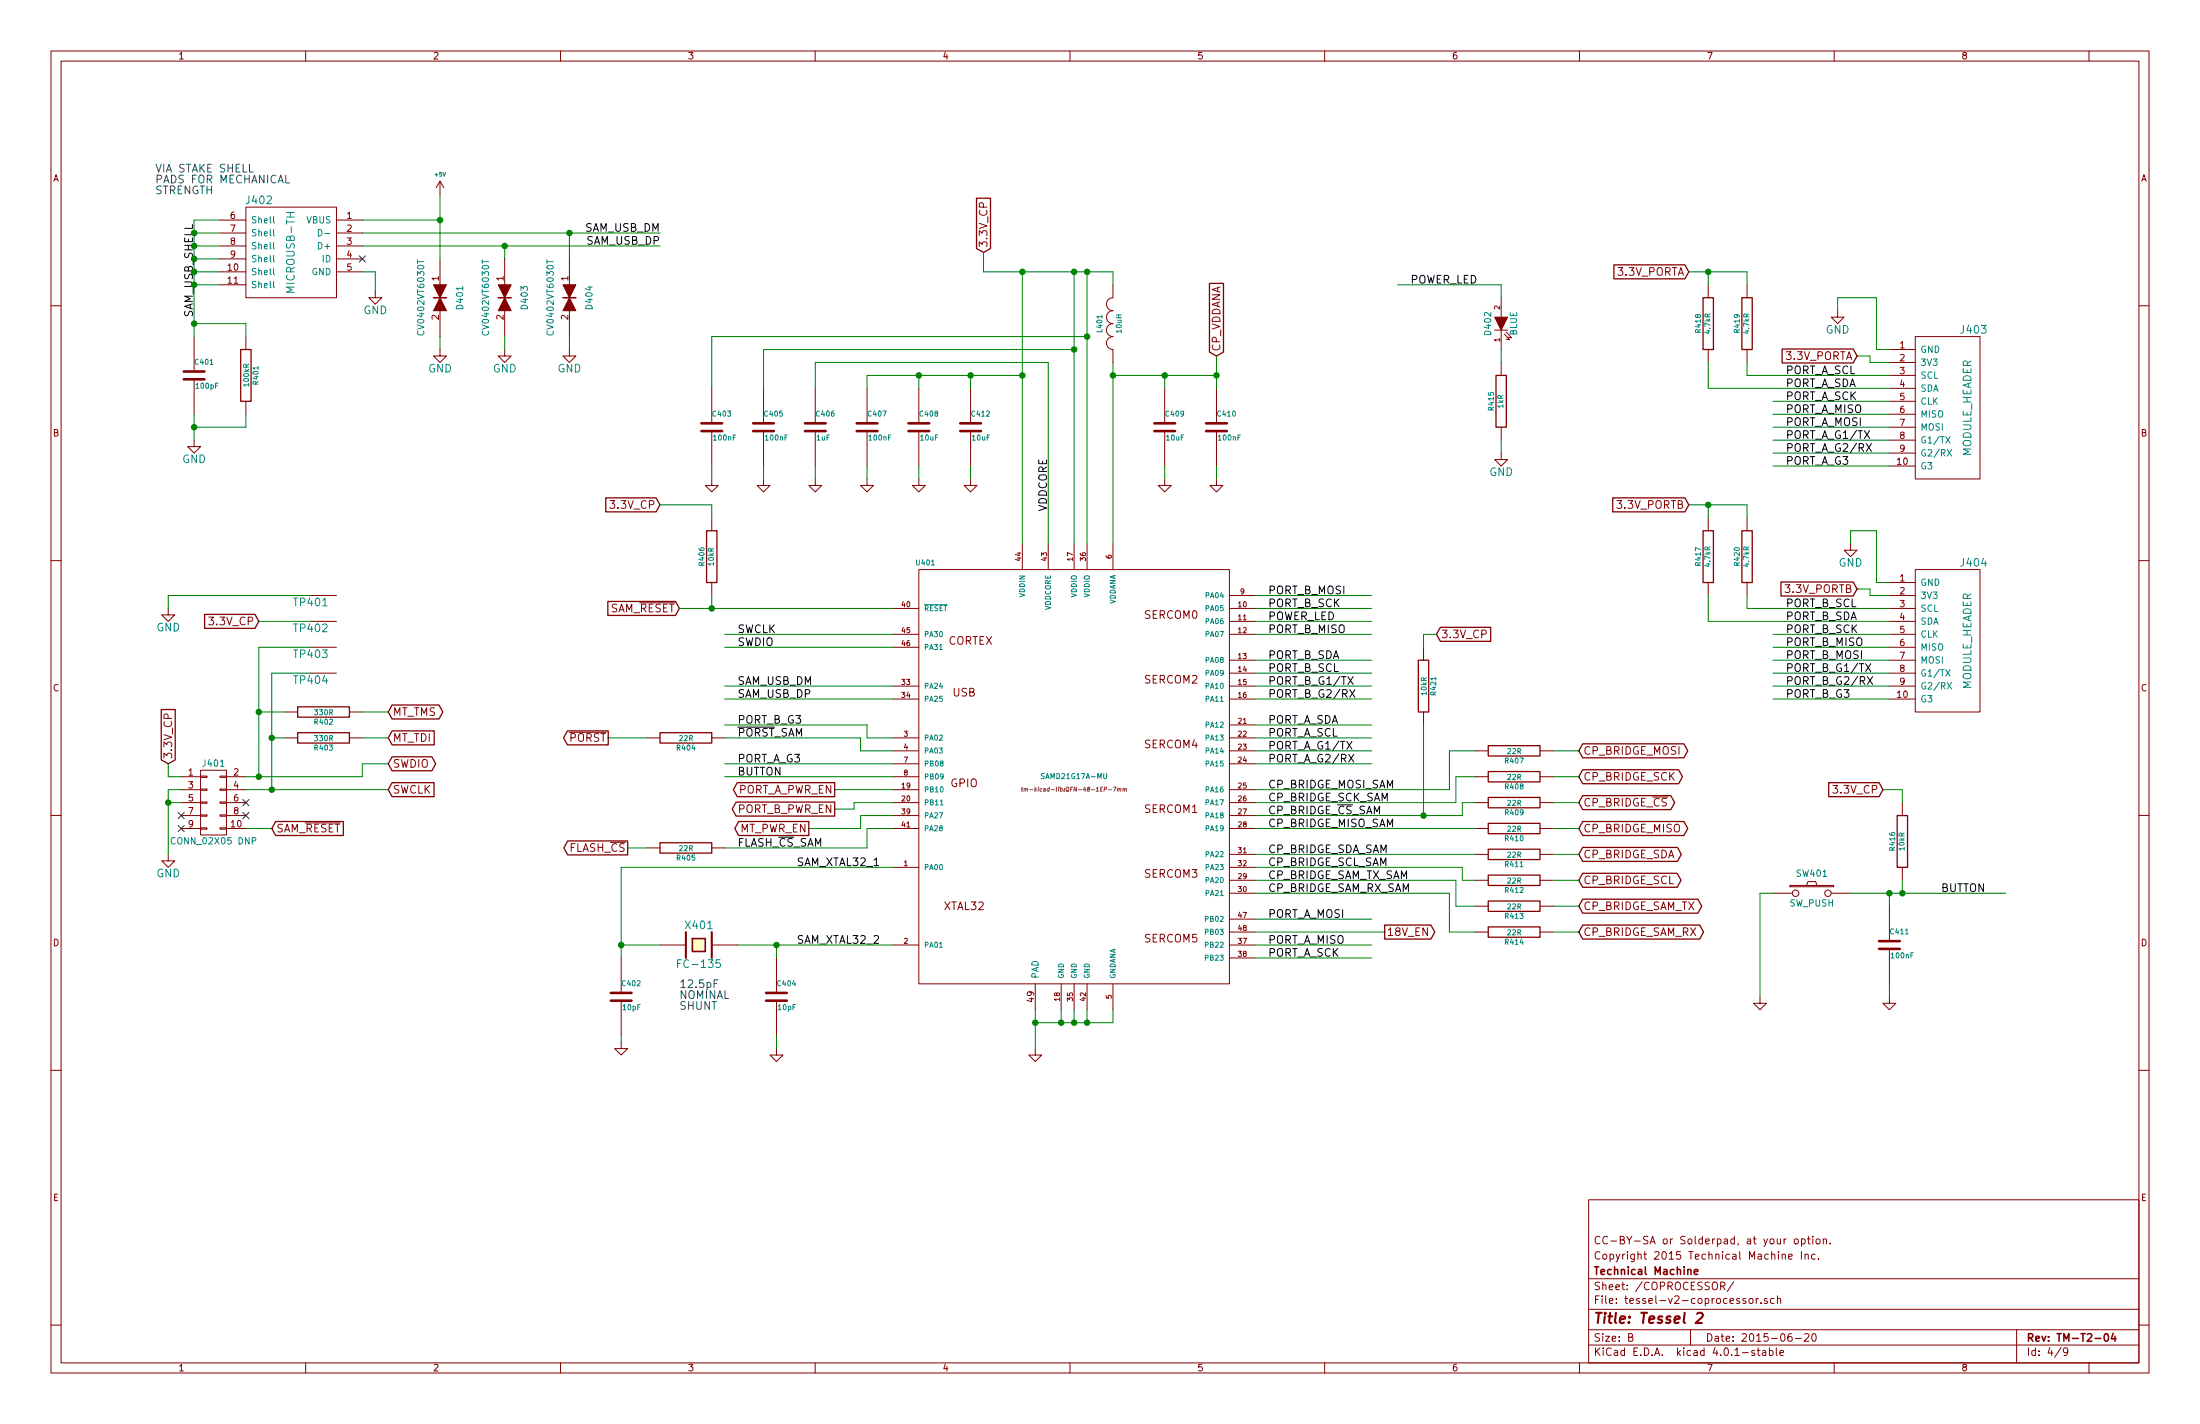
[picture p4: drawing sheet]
<svg xmlns="http://www.w3.org/2000/svg" width="432mm" height="279mm" viewBox="0 0 432 279" stroke-linecap="round" stroke-linejoin="round" font-family="sans-serif">
<g fill="none" stroke="#840000" stroke-width=".2">
<path d="M10 10h411.8v259.4h-411.8zM12 12h407.8v255.4h-407.8zM60 10v2M110 10v2M160 10v2M210 10v2M260 10v2M310 10v2M360 10v2M410 10v2M86.4 35.6l-.8 1.2M86.4 35.6v2.5"/>
<path d="M86.4 35.6l.7 1.2M10 60h2M43.2 43.2h5.1M43.2 45.7h5.1M43.2 48.3h5.1M43.2 50.8h5.1M43.2 53.3h5.1M43.2 55.9h5.1M48.3 40.6h17.7v17.8h-17.7zM66 43.2h5.1M66 45.7h5.1M66 48.3h5.1"/>
<path d="M66 50.8h5.1M66 53.3h5.1M73.7 57.2v1.2h1.2l-1.2 1.3-1.3-1.3h1.3M86.4 50.8v15.2M99.1 50.8v15.2M111.8 50.8v15.2M218.4 55.9v2.5a1.27 1.27 0 0 0-1.2 1.3 1.27 1.27 0 0 0 1.2 1.3 1.27 1.27 0 0 0-1.2 1.2 1.27 1.27 0 0 0 1.2 1.3 1.27 1.27 0 0 0-1.2 1.3 1.27 1.27 0 0 0 1.2 1.2 1.27 1.27 0 0 0-1.2 1.3 1.27 1.27 0 0 0 1.2 1.3v2.5M294.6 58.4v3.8M335.3 55.9v2.5M342.9 55.9v2.5M419.8 60h2M38.1 66v6.6"/>
<path d="M38.1 74.7v6.6M48.3 66v2.6M48.3 78.7v2.6M86.4 68.6v1.3h1.2l-1.2 1.2-1.3-1.2h1.3M99.1 68.6v1.3h1.2l-1.2 1.2-1.3-1.2h1.3M111.8 68.6v1.3h1.2l-1.2 1.2-1.3-1.2h1.3M139.7 76.2v6.6M149.9 76.2v6.6M160 76.2v6.6M170.2 76.2v6.6M180.3 76.2v6.6M190.5 76.2v6.6"/>
<path d="M228.6 76.2v6.6M238.8 76.2v6.6M293.4 64.8h2.5M294.6 64.8v3.8M294.6 71.1v2.6M295.3 65.5l1 1.2-.6-.2M295.7 65.2l1 1.1-.7-.1M335.3 68.6v2.5M342.9 68.6v2.5M360.7 61v1.2h-1.3l1.3 1.3 1.2-1.3h-1.2M370.8 68.6h5.1M370.8 71.1h5.1"/>
<path d="M370.8 73.7h5.1M370.8 76.2h5.1M370.8 78.7h5.1M375.9 66h12.7v28h-12.7zM38.1 86.4v1.2h1.3l-1.3 1.3-1.3-1.3h1.3M139.7 94v1.3h1.3l-1.3 1.2-1.3-1.2h1.3M139.7 84.8v6.6M149.9 94v1.3h1.2l-1.2 1.2-1.3-1.2h1.3M149.9 84.8v6.6M160 94v1.3h1.3l-1.3 1.2-1.3-1.2h1.3M160 84.8v6.6M170.2 94v1.3h1.2l-1.2 1.2-1.3-1.2h1.3"/>
<path d="M170.2 84.8v6.6M180.3 94v1.3h1.3l-1.3 1.2-1.2-1.2h1.2M180.3 84.8v6.6M190.5 94v1.3h1.3l-1.3 1.2-1.3-1.2h1.3M190.5 84.8v6.6M228.6 94v1.3h1.3l-1.3 1.2-1.3-1.2h1.3M228.6 84.8v6.6M238.8 94v1.3h1.2l-1.2 1.2-1.3-1.2h1.3M238.8 84.8v6.6M294.6 88.9v1.3h1.3l-1.3 1.2-1.2-1.2h1.2M294.6 83.8v2.6M370.8 81.3h5.1"/>
<path d="M370.8 83.8h5.1M370.8 86.4h5.1M370.8 88.9h5.1M370.8 91.4h5.1M10 110h2M33 119.4v1.3h1.3l-1.3 1.2-1.3-1.2h1.3M61 116.8h5M125.6 118.3h6.8M139.7 101.6v2.5M139.7 114.3v2.5M175.3 119.4h5M180.3 111.8h61v81.2h-61z"/>
<path d="M200.7 106.7v5.1M205.7 106.7v5.1M210.8 106.7v5.1M213.4 106.7v5.1M218.4 106.7v5.1M241.3 116.8h5.1M241.3 119.4h5.1M335.3 101.6v2.5M335.3 114.3v2.5M342.9 101.6v2.5M342.9 114.3v2.5M363.2 106.7v1.3h-1.3l1.3 1.2 1.3-1.2h-1.3"/>
<path d="M370.8 116.8h5.1M370.8 119.4h5.1M370.8 114.3h5.1M375.9 111.8h12.7v27.9h-12.7zM419.8 110h2M55.9 139.7h2.5M61 121.9h5M61 132.1h5M61 127h5M68.6 139.7h2.5M175.3 124.5h5M175.3 134.6h5"/>
<path d="M175.3 137.2h5M175.3 127h5M241.3 121.9h5.1M241.3 124.5h5.1M241.3 129.5h5.1M241.3 134.6h5.1M241.3 132.1h5.1M241.3 137.2h5.1M279.4 127v2.5M279.4 139.7v2.5M370.8 121.9h5.1M370.8 124.5h5.1"/>
<path d="M370.8 129.5h5.1M370.8 134.6h5.1M370.8 132.1h5.1M370.8 137.2h5.1M370.8 127h5.1M10 160h2M35.6 152.4h3.8M35.6 157.5h3.8M35.6 154.9h3.8M39.4 159.9h1.2v.2h-1.2zM39.4 157.4h1.2v.2h-1.2zM39.4 154.8h1.2v.3h-1.2z"/>
<path d="M39.4 152.3h1.2v.2h-1.2zM39.4 151.1h5v12.7h-5zM43.2 159.9h1.2v.2h-1.2zM43.2 157.4h1.2v.2h-1.2zM43.2 154.8h1.2v.3h-1.2zM43.2 152.3h1.2v.2h-1.2zM44.4 152.4h3.9M44.4 157.5h3.9M44.4 154.9h3.9M55.9 144.8h2.5M68.6 144.8h2.5M111.7 143.7h7.3"/>
<path d="M127 144.8h2.5M139.7 144.8h2.5M175.3 144.8h5M175.3 147.3h5M175.3 149.9h5M175.3 152.4h5M175.3 157.5h5M175.3 154.9h5M241.3 144.8h5.1M241.3 147.3h5.1M241.3 149.9h5.1M241.3 157.5h5.1"/>
<path d="M241.3 142.2h5.1M241.3 154.9h5.1M289.6 147.3h2.5M289.6 152.4h2.5M289.6 157.5h2.5M302.3 147.3h2.5M302.3 152.4h2.5M302.3 157.5h2.5M373.4 157.5v2.5M419.8 160h2M33 167.6v1.3h1.3l-1.3 1.3-1.3-1.3h1.3M35.6 160h3.8"/>
<path d="M35.6 162.6h3.8M39.4 162.4h1.2v.3h-1.2zM43.2 162.4h1.2v.3h-1.2zM44.4 160h3.9M44.4 162.6h3.9M59.9 161.5h6.9M127 166.4h2.5M139.7 166.4h2.5M175.3 160h5M175.3 170.2h5M175.3 162.6h5M241.3 160h5.1"/>
<path d="M241.3 170.2h5.1M241.3 175.3h5.1M241.3 167.6h5.1M241.3 162.6h5.1M241.3 172.7h5.1M289.6 167.6h2.5M289.6 162.6h2.5M289.6 172.7h2.5M289.6 177.8h2.5M302.3 167.6h2.5M302.3 162.6h2.5M302.3 172.7h2.5"/>
<path d="M302.3 177.8h2.5M348 175.3h3.8M351.3 173.7h8.6v.3h-8.6zM354.6 173.7l.2-.7h1.6l.2 .7M359.4 175.3h3.8M370.8 177.8v6.6M373.4 170.2v2.5M121.9 188v6.6M121.9 196.6v6.6M129.5 185.4h5.1M139.7 185.4h5.1M152.4 188v6.6"/>
<path d="M152.4 196.6v6.6M175.3 185.4h5M203.2 193v5.1M208.3 193v5.1M210.8 193v5.1M213.4 193v5.1M218.4 193v5.1M241.3 185.4h5.1M241.3 180.3h5.1M241.3 188h5.1M241.3 182.9h5.1M289.6 182.9h2.5"/>
<path d="M302.3 182.9h2.5M345.4 195.6v1.3h1.3l-1.3 1.2-1.2-1.2h1.2M370.8 195.6v1.3h1.3l-1.3 1.2-1.2-1.2h1.2M370.8 186.4v6.6M10 210h2M121.9 204.5v1.2h1.3l-1.3 1.3-1.3-1.3h1.3M152.4 205.7v1.3h1.3l-1.3 1.3-1.3-1.3h1.3M203.2 205.7v1.3h1.3l-1.3 1.3-1.3-1.3h1.3M419.8 210h2M311.8 235.4h108v32h-108zM10 260h2M311.8 256.9h108"/>
<path d="M311.8 250.9h108M337.7 252.3h.7l.2-.2-.1-.4-.2-.1h-.6v1.5M338.1 252.3l.5 .8M340.3 251.5l-1.3 1.9M342.6 254.8a.37 .37 0 0 0-.5 .2v.2l.5 .1 .1 .2-.2 .3-.4-.1M343.4 254.9l.2-.1 .4 .1 .1 .6-.2 .2-.3 .1-.2-.2zM344.7 254.8v1M345.1 254.8l-.4 .2M345.6 255.6v.2M346.9 254.8a.37 .37 0 0 0-.6 .2l.1 .2 .5 .1v.2l-.2 .3-.4-.1M348.2 254.8h-.4l-.3 .2 .1 .6 .2 .2 .4-.1M348.9 254.9l.2-.1h.4v1"/>
<path d="M348.9 254.3v1.5M349.8 246.2l.2-.1 .4 .1v.9M349.8 246.1v1M350.6 243.1l-.4 .3M351.1 246.6l.7-.2-.1-.2-.4-.1-.2 .2v.7h.6M352.2 243.2l.3-.1 .4 .1 .1 .6-.2 .2-.3 .1-.3-.2zM353.6 245.6v1.5M353.6 243.2l.4-.1 .3 .3-.1 .6h-.6M353.6 243.1v1.5M354.3 246.2l.2-.1 .4 .1v.9M354.3 246.1v1M354.7 243.1h.6"/>
<path d="M354.9 242.6v1.3l.4 .2M355.8 242.6v.1M355.8 243.1v1M356.3 246.2l-.5-.1-.3 .3 .1 .5 .2 .2 .5-.1M356.5 243.2l.2-.1 .4 .1 .1 .6-.1 .2-.4 .1-.2-.2zM356.9 246.9v.2M357.9 243.2l.2-.1 .3 .1 .1 .9M357.9 243.1v1M359.2 243.9v.2M419.8 260h2M60 267.4v2M110 267.4v2"/>
<path d="M160 267.4v2M210 267.4v2M260 267.4v2M310 267.4v2M311.8 263.9h108M311.8 260.9h108M319.7 262.4l.7-.1v-.5l-.2-.1h-.5v1.5h.5l.2-.2 .1-.3-.3-.3M331.8 260.9v3M344.4 265a.37 .37 0 0 0-.6 .2l.1 .2 .5 .1v.2l-.2 .3-.4-.1M344.9 265h.5M345.1 264.5v1.3l.3 .2M345.9 265h.6l.1 1"/>
<path d="M346.6 265.3l-.5 .1-.2 .2 .2 .4 .5-.1M347.3 265h.4l.3 .3-.1 .6h-.6M347.3 264.5v1.5M348.6 264.5v1.3l.2 .2M349.4 265.5l.7-.2-.1-.3h-.4l-.2 .2v.7h.6M351.6 261.7h-.4a1.11 1.11 0 0 0-.1 1.4l.4 .1 .2-.2 .1-.5-.3-.2h-.4l-.2 .2M352.4 262.6h1.1M354.2 261.8l.6-.1 .2 .4-.9 1.1h.9M355.8 261.8l.2-.1a.8 .8 0 0 1 .5 .7 .8 .8 0 0 1-.5 .8l-.2-.2-.2-.4zM360 267.4v2M395.8 260.9v6.5M404.5 264.4l-1.2 1.9"/>
<path d="M405.8 265.1l-.2 .3h-.3l-.3-.3 .1-.6h.5l.2 .1a1.19 1.19 0 0 1-.2 1.3l-.5 .1M410 267.4v2"/>
<circle cx="352.4" cy="175.3" r=".63"/>
<circle cx="358.8" cy="175.3" r=".63"/>
</g>
<path d="M85.1 58.4h2.5M97.8 58.4h2.5M110.5 58.4h2.5M135.9 184.2h2.5v2.5h-2.5zM332.5 249.6l.7-.2v-.3h-.4l-.3 .2 .1 .7h.6M413.1 261.8l.2-.1a.8 .8 0 0 1 .6 .7 .8 .8 0 0 1-.6 .8l-.2-.2-.1-.4zM414.8 261.6l-.4 1.1h.9M415.1 262.2v1" fill="none" stroke="#840000" stroke-width=".3"/>
<path d="M134.6 182.9v5.1M139.7 182.9v5.1M333.1 257.8l.3-.2h.5l.2 .1 .1 .5-1.4 1.4h1.2" fill="none" stroke="#840000" stroke-width=".41"/>
<g fill="none" stroke="#840000" stroke-width=".25">
<path d="M191.7 38.9h2.7v9.9l-1.4 .7-1.3-.7zM237.4 55.6h2.7v13.5l-1.3 .8-1.4-.8zM316.8 52h13.9l.8 1.3-.8 1.4h-13.9zM334.3 58.4h2v10.2h-2zM341.9 58.4h2v10.2h-2zM47.2 68.6h2.1v10.1h-2.1zM293.6 73.7h2.1v10.1h-2.1zM349.8 68.5h13.9l.8 1.4-.8 1.3h-13.9zM118.9 97.7h9.9l.7 1.4-.7 1.3h-9.9zM316.5 97.7h14.2l.8 1.4-.8 1.3h-14.2zM119.3 118h13.3l.7 1.4-.7 1.4h-13.3zM138.7 104.1h2v10.2h-2z"/>
<path d="M334.3 104.1h2v10.2h-2zM341.9 104.1h2v10.2h-2zM349.6 114.2h14.1l.8 1.4-.8 1.3h-14.1zM31.6 139.2h2.8v9.9l-1.4 .8-1.4-.8zM40.2 120.5h9.8l.8 1.4-.8 1.4h-9.8zM58.4 138.7h10.2v2h-10.2zM77 138.3h9.2l.7 1.4-.7 1.4h-9.2l-.8-1.4zM278.4 129.5h2v10.2h-2zM282.7 123.1h9.9v2.7h-9.9l-.8-1.3zM58.4 143.8h10.2v2h-10.2zM77 148.5h7.8l.7 1.4-.7 1.3h-7.8l-.8-1.3zM77 153.6h8.2v2.7h-8.2l-.8-1.4z"/>
<path d="M77 143.4h8.2v2.8h-8.2l-.8-1.4zM111.4 143.4h8v2.8h-8l-.8-1.4zM129.5 143.8h10.2v2h-10.2zM144.5 157.4h19.3v2.7h-19.3l-.8-1.3zM144.7 153.6h19.1v2.7h-19.1l-.8-1.4zM292.1 156.5h10.2v2h-10.2zM292.1 146.3h10.2v2h-10.2zM292.1 151.4h10.2v2h-10.2zM310.6 145.9h19.9l.8 1.4-.8 1.4h-19.9l-.7-1.4zM310.6 151h18.9l.7 1.4-.7 1.4h-18.9l-.7-1.4zM310.6 156.1h17.3l.8 1.4-.8 1.4h-17.3l-.7-1.4zM358.9 153.6h9.9l.8 1.3-.8 1.4h-9.9z"/>
<path d="M54.1 161.2h13.3v2.7h-13.3l-.8-1.3zM111.4 165h11.8v2.7h-11.8l-.7-1.3zM129.5 165.4h10.2v2h-10.2zM145 161.2h13.7v2.7h-13.7l-.8-1.3zM292.1 161.5h10.2v2.1h-10.2zM292.1 171.7h10.2v2h-10.2zM292.1 166.6h10.2v2.1h-10.2zM292.1 176.8h10.2v2h-10.2zM310.6 161.2h19.9l.8 1.4-.8 1.3h-19.9l-.7-1.3zM310.6 166.3h18.6l.8 1.3-.8 1.4h-18.6l-.7-1.4zM310.6 171.3h18.6l.7 1.4-.7 1.4h-18.6l-.7-1.4zM310.6 176.4h22.6l.8 1.4-.8 1.4h-22.6l-.7-1.4z"/>
<path d="M372.4 160h2v10.2h-2zM271.8 181.5h9l.8 1.4-.8 1.4h-9zM292.1 181.9h10.2v2h-10.2zM310.6 181.5h23l.8 1.4-.8 1.4h-23l-.7-1.4z"/>
</g>
<g fill="none" stroke="#840000" stroke-width=".51">
<path d="M36.1 74.4h4M36.1 72.9h4M137.7 84.6h4M137.7 83.1h4M147.8 84.6h4.1M147.8 83.1h4.1M158 84.6h4.1M158 83.1h4.1M168.1 84.6h4.1M168.1 83.1h4.1M178.3 84.6h4.1M178.3 83.1h4.1"/>
<path d="M188.5 84.6h4M188.5 83.1h4M226.6 84.6h4M226.6 83.1h4M236.7 84.6h4.1M236.7 83.1h4.1M119.9 196.3h4.1M119.9 194.8h4.1M150.4 196.3h4M150.4 194.8h4M368.8 186.2h4.1M368.8 184.7h4.1"/>
</g>
<g fill="none" stroke="#008484" stroke-width=".2">
<path d="M53.7 42.5v1.1l.2 .2M53.7 45v1.1l.2 .2M53.7 47.6v1l.2 .2M53.7 50.1v1.1l.2 .2M53.7 52.7v1l.2 .2M53.7 55.2v1.1l.2 .2M62.5 45a.64 .64 0 0 1 .7 .7 .64 .64 0 0 1-.7 .6zM63.8 45.8h.9M81.9 51v.7M94.6 51v.7M107.3 51v.7M381.9 85.7l.8 1.2"/>
<path d="M382.2 88.2l.8 1.3M382.7 85.7l-.8 1.2M383 88.2l-.8 1.3M181.4 118.6h4.5M381.9 131.4l.8 1.3M382.2 133.9l.8 1.3M382.7 131.4l-.8 1.3M383 133.9l-.8 1.3M184.6 157.9h.5M216.6 151.8v.8l.2 .2 .3-.1 .1-.1v-.8M34.4 164.4a.61 .61 0 0 0-.9 .5 .61 .61 0 0 0 .6 .7l.3-.1M133 189.1h.5"/>
<path d="M133.7 188.3h-.7v1.5M141.3 188.3h-.7l-.1 .8 .2-.2 .5 .1 .2 .6-.3 .2-.6-.1"/>
</g>
<g fill="none" stroke="#840084" stroke-width=".2">
<path d="M200.5 154.7h.3M200.6 154.4l-.1 .8h.2M201 154.8h.3v.4M201 154.7v.5M201.3 154.8h.4v.4M202.1 154.9h.6M218.5 154.4h.6l-.5 .8M219.4 154.8h.3l-.1 .4M219.4 154.7l-.1 .5M219.7 154.8h.3v.4M220.4 154.8h.4l-.1 .4M220.4 154.7v.5"/>
<path d="M220.8 154.8h.3v.4"/>
</g>
<path d="M135.9 184.2h2.5v2.5h-2.5z" fill="#ffffc2" stroke="#ffffc2" stroke-width=".2"/>
<path d="M70.5 50.2l1.2 1.2M71.7 50.2l-1.2 1.2M35 159.4l1.2 1.2M36.2 159.4l-1.2 1.2M47.7 156.9l1.2 1.2M47.7 159.4l1.2 1.2M48.9 156.9l-1.2 1.2M48.9 159.4l-1.2 1.2M35 162l1.2 1.2M36.2 162l-1.2 1.2" fill="none" stroke="#000084" stroke-width=".2"/>
<g fill="none" stroke="#000" stroke-width=".2">
<path d="M366.3 87l1 1.6M367.3 87l-1 1.6M264.6 132.8l1 1.5M264.9 135.3l1 1.5M265.6 132.8l-1 1.5M265.9 135.3l-1 1.5M366.2 130.2l1 1.5M366.5 132.8l1 1.5M367.2 130.2l-1 1.5M367.5 132.8l-1 1.5M144.8 142.7h7.2M264.7 148l1 1.5"/>
<path d="M265.7 148l-1 1.5"/>
</g>
<g fill="#840000" stroke="#840000" stroke-width=".2">
<path d="M293.4 62.2h2.5l-1.3 2.6z"/>
<path d="M97.8 55.9h2.5l-1.2 2.5z"/>
<path d="M99.1 58.4l1.2 2.6h-2.5z"/>
<path d="M110.5 55.9h2.5l-1.2 2.5z"/>
<path d="M111.8 58.4l1.2 2.6h-2.5z"/>
<path d="M85.1 55.9h2.5l-1.2 2.5z"/>
<path d="M86.4 58.4l1.2 2.6h-2.5z"/>
</g>
<path d="M49 32.2v1.6h.7M56.1 34.4v1.5h.7M140.2 193h.5M140.9 192.3h-.7v1.5" fill="none" stroke="#0000c2" stroke-width=".2"/>
<g fill="none" stroke="#008400" stroke-width=".2">
<path d="M86.4 38.1v12.7M38.1 55.9h5.1M38.1 53.3h5.1M38.1 50.8h5.1M38.1 48.3h5.1M38.1 45.7h5.1M43.2 43.2h-5.1v22.8M71.1 53.3h2.6v3.9M71.1 48.3h58.4M71.1 45.7h58.4M71.1 43.2h15.3M99.1 48.3v2.5"/>
<path d="M111.8 45.7v5.1M193 49.5v3.8h25.4v2.6M200.7 53.3v53.4M210.8 53.3v53.4M213.4 53.3v53.4M274.3 55.9h20.3v2.5M331.5 53.3h11.4v2.6M335.3 53.3v2.6M38.1 63.5h10.2v2.5M86.4 66v2.6M99.1 66v2.6M111.8 66v2.6"/>
<path d="M160 76.2v-5.1h45.7v35.6M180.3 73.7v2.5M190.5 73.7v2.5M200.7 73.7h-30.5v2.5M210.8 68.6h-60.9v7.6M213.4 66h-73.7v10.2M218.4 73.7h20.4M218.4 71.1v35.6M228.6 73.7v2.5M238.8 69.9v6.3M294.6 68.6v2.5M335.3 71.1v5.1h35.5"/>
<path d="M342.9 71.1v2.6h27.9M348 78.7h22.8M360.7 61v-2.6h7.6v10.2h2.5M364.5 69.9h2.5v1.2h3.8M38.1 81.3v5.1M48.3 81.3v2.5h-10.2M129.5 99.1h10.2v2.5M139.7 91.4v2.6M149.9 91.4v2.6M160 91.4v2.6M170.2 91.4v2.6M180.3 91.4v2.6"/>
<path d="M190.5 91.4v2.6M228.6 91.4v2.6M238.8 91.4v2.6M294.6 86.4v2.5M331.5 99.1h11.4v2.5M335.3 99.1v2.5M348 83.8h22.8M348 91.4h22.8M348 88.9h22.8M348 86.4h22.8M348 81.3h22.8M61 116.8h-28v2.6"/>
<path d="M133.3 119.4h42M139.7 116.8v2.6M246.4 119.4h22.8M246.4 116.8h22.8M335.3 116.8v5.1h35.5M342.9 116.8v2.6h27.9M363.2 106.7v-2.6h5.1v10.2h2.5M364.5 115.6h2.5v1.2h3.8M50.8 121.9h10.2M50.8 139.7h5.1M61 132.1h-7.7v22.8M61 127h-10.2v25.4"/>
<path d="M71.1 139.7h5.1M142.2 137.2h33.1M142.2 134.6h33.1M142.2 127h33.1M142.2 124.5h33.1M246.4 137.2h22.8M246.4 134.6h22.8M246.4 132.1h22.8M246.4 129.5h22.8M246.4 124.5h22.8M246.4 121.9h22.8M281.9 124.5h-2.5v2.5"/>
<path d="M348 137.2h22.8M348 134.6h22.8M348 132.1h22.8M348 129.5h22.8M348 127h22.8M348 124.5h22.8M33 149.9v2.5h2.6M33 157.5h2.6M35.6 154.9h-2.6v12.7M48.3 154.9h27.9M53.3 144.8h2.6M71.1 144.8h5.1"/>
<path d="M76.2 149.9h-5.1v2.5h-22.8M119.4 144.8h7.6M142.2 144.8h26.7v2.5h6.4M142.2 142.2h28v2.6h5.1M142.2 149.9h33.1M142.2 152.4h33.1M163.8 154.9h11.5M175.3 157.5h-7.7v1.3h-3.8M246.4 144.8h22.8M246.4 147.3h22.8M246.4 142.2h22.8M246.4 149.9h22.8"/>
<path d="M279.4 142.2v17.8M289.6 147.3h-5.1v7.6h-38.1M289.6 152.4h-3.9v5.1h-39.3M289.6 157.5h-2.6v2.5h-40.6M304.8 147.3h5.1M304.8 152.4h5.1M304.8 157.5h5.1M369.6 154.9h3.8v2.6M48.3 162.6h5M123.2 166.4h3.8M175.3 160h-6.4v2.6h-10.2M175.3 162.6h-5.1v3.8h-28"/>
<path d="M175.3 170.2h-53.4v17.8M246.4 162.6h43.2M246.4 175.3h38.1v7.6h5.1M246.4 172.7h39.3v5.1h3.9M246.4 170.2h40.6v2.5h2.6M246.4 167.6h43.2M304.8 162.6h5.1M304.8 177.8h5.1M304.8 172.7h5.1M304.8 167.6h5.1M348 175.3h-2.6v20.3M363.2 175.3h30.5"/>
<path d="M370.8 175.3v2.5M373.4 172.7v2.6M121.9 185.4h7.6M144.8 185.4h30.5M152.4 185.4v2.6M203.2 198.1v7.6M208.3 198.1v2.6M210.8 198.1v2.6M213.4 198.1v2.6M218.4 198.1v2.6h-15.2M246.4 182.9h25.4M246.4 185.4h22.8"/>
<path d="M246.4 188h22.8M246.4 180.3h22.8M304.8 182.9h5.1M370.8 193v2.6M121.9 203.2v1.3M152.4 203.2v2.5"/>
</g>
<g fill="#008400" stroke="#008400" stroke-width=".25">
<circle cx="38.1" cy="63.5" r=".51"/>
<circle cx="38.1" cy="83.8" r=".51"/>
<circle cx="99.1" cy="48.3" r=".51"/>
<circle cx="50.8" cy="152.4" r=".51"/>
<circle cx="53.3" cy="154.9" r=".51"/>
<circle cx="33" cy="157.5" r=".51"/>
<circle cx="370.8" cy="175.3" r=".51"/>
<circle cx="373.4" cy="175.3" r=".51"/>
<circle cx="238.8" cy="73.7" r=".51"/>
<circle cx="213.4" cy="200.7" r=".51"/>
<circle cx="210.8" cy="200.7" r=".51"/>
<circle cx="208.3" cy="200.7" r=".51"/>
<circle cx="203.2" cy="200.7" r=".51"/>
<circle cx="180.3" cy="73.7" r=".51"/>
<circle cx="152.4" cy="185.4" r=".51"/>
<circle cx="121.9" cy="185.4" r=".51"/>
<circle cx="228.6" cy="73.7" r=".51"/>
<circle cx="218.4" cy="73.7" r=".51"/>
<circle cx="213.4" cy="53.3" r=".51"/>
<circle cx="213.4" cy="66" r=".51"/>
<circle cx="210.8" cy="53.3" r=".51"/>
<circle cx="210.8" cy="68.6" r=".51"/>
<circle cx="200.7" cy="53.3" r=".51"/>
<circle cx="200.7" cy="73.7" r=".51"/>
<circle cx="111.8" cy="45.7" r=".51"/>
<circle cx="139.7" cy="119.4" r=".51"/>
<circle cx="335.3" cy="53.3" r=".51"/>
<circle cx="335.3" cy="99.1" r=".51"/>
<circle cx="50.8" cy="139.7" r=".51"/>
<circle cx="53.3" cy="144.8" r=".51"/>
<circle cx="279.4" cy="160" r=".51"/>
<circle cx="86.4" cy="43.2" r=".51"/>
<circle cx="190.5" cy="73.7" r=".51"/>
</g>
<text font-size="2.8" fill="#840000" x="312.8" y="259.7">Title: Tessel 2</text>
<g font-size="2.1" fill="#0000c2">
<text x="30.5" y="33.8">VIA STAKE SHELL</text>
<text x="30.5" y="36">PADS FOR MECHANICAL</text>
<text x="30.5" y="38.1">STRENGTH</text>
<text x="133.3" y="193.9">12.5pF</text>
<text x="133.3" y="196">NOMINAL</text>
<text x="133.3" y="198.1">SHUNT</text>
</g>
<g font-size="2.1" fill="#008484">
<text x="48.4" y="40.1">J402</text>
<text x="57.8" y="57.1" transform="rotate(-90 57.8 57.1)">MICROUSB-TH</text>
<text x="71.3" y="61.6">GND</text>
<text x="358.3" y="65.5">GND</text>
<text x="385" y="65.5">J403</text>
<text x="84" y="73.1">GND</text>
<text x="96.7" y="73.1">GND</text>
<text x="109.4" y="73.1">GND</text>
<text x="386.9" y="89.7" transform="rotate(-90 386.9 89.7)">MODULE_HEADER</text>
<text x="35.7" y="90.9">GND</text>
<text x="292.3" y="93.4">GND</text>
<text x="360.8" y="111.2">GND</text>
<text x="385" y="111.2">J404</text>
<text x="57.8" y="118.9">TP401</text>
<text x="30.7" y="123.9">GND</text>
<text x="57.8" y="124">TP402</text>
<text x="57.8" y="129.1">TP403</text>
<text x="57.8" y="134.2">TP404</text>
<text x="386.9" y="135.4" transform="rotate(-90 386.9 135.4)">MODULE_HEADER</text>
<text x="30.7" y="172.1">GND</text>
<text x="134.7" y="182.3">X401</text>
<text x="133.6" y="189.9">FC-135</text>
</g>
<g font-size="2.1">
<text x="114.7" y="45.5">SAM_USB_DM</text>
<text x="115" y="48">SAM_USB_DP</text>
<text x="276.9" y="55.6">POWER_LED</text>
<text x="350.5" y="75.9">PORT_A_SDA</text>
<text x="350.5" y="73.4">PORT_A_SCL</text>
<text x="350.5" y="83.6">PORT_A_MOSI</text>
<text x="350.5" y="78.5">PORT_A_SCK</text>
<text x="350.5" y="81">PORT_A_MISO</text>
<text x="350.5" y="86.1">PORT_A_G1/TX</text>
<text x="350.5" y="88.6">PORT_A_G2/RX</text>
<text x="350.5" y="91.2">PORT_A_G3</text>
<text x="205.5" y="100.3" transform="rotate(-90 205.5 100.3)">VDDCORE</text>
<text x="248.9" y="116.6">PORT_B_MOSI</text>
<text x="248.9" y="119.1">PORT_B_SCK</text>
<text x="350.5" y="119.1">PORT_B_SCL</text>
<text x="144.8" y="124.2">SWCLK</text>
<text x="248.9" y="124.2">PORT_B_MISO</text>
<text x="248.9" y="121.7">POWER_LED</text>
<text x="350.5" y="124.2">PORT_B_SCK</text>
<text x="350.5" y="121.7">PORT_B_SDA</text>
<text x="144.8" y="126.7">SWDIO</text>
<text x="248.9" y="129.3">PORT_B_SDA</text>
<text x="248.9" y="131.8">PORT_B_SCL</text>
<text x="350.5" y="129.3">PORT_B_MOSI</text>
<text x="350.5" y="126.7">PORT_B_MISO</text>
<text x="350.5" y="131.8">PORT_B_G1/TX</text>
<text x="144.8" y="136.9">SAM_USB_DP</text>
<text x="144.8" y="134.4">SAM_USB_DM</text>
<text x="248.9" y="134.4">PORT_B_G1/TX</text>
<text x="248.9" y="136.9">PORT_B_G2/RX</text>
<text x="350.5" y="134.4">PORT_B_G2/RX</text>
<text x="350.5" y="136.9">PORT_B_G3</text>
<text x="144.8" y="142">PORT_B_G3</text>
<text x="248.9" y="142">PORT_A_SDA</text>
<text x="144.8" y="149.6">PORT_A_G3</text>
<text x="144.8" y="144.5">PORST_SAM</text>
<text x="248.9" y="144.5">PORT_A_SCL</text>
<text x="248.9" y="147.1">PORT_A_G1/TX</text>
<text x="248.9" y="149.6">PORT_A_G2/RX</text>
<text x="144.8" y="152.1">BUTTON</text>
<text x="248.9" y="154.7">CP_BRIDGE_MOSI_SAM</text>
<text x="248.9" y="157.2">CP_BRIDGE_SCK_SAM</text>
<text x="248.9" y="159.8">CP_BRIDGE_CS_SAM</text>
<text x="144.8" y="166.1">FLASH_CS_SAM</text>
<text x="248.9" y="162.3">CP_BRIDGE_MISO_SAM</text>
<text x="248.9" y="167.4">CP_BRIDGE_SDA_SAM</text>
<text x="156.6" y="169.9">SAM_XTAL32_1</text>
<text x="248.9" y="169.9">CP_BRIDGE_SCL_SAM</text>
<text x="248.9" y="172.5">CP_BRIDGE_SAM_TX_SAM</text>
<text x="248.9" y="175">CP_BRIDGE_SAM_RX_SAM</text>
<text x="381" y="175">BUTTON</text>
<text x="156.6" y="185.2">SAM_XTAL32_2</text>
<text x="248.9" y="180.1">PORT_A_MOSI</text>
<text x="248.9" y="185.2">PORT_A_MISO</text>
<text x="248.9" y="187.7">PORT_A_SCK</text>
</g>
<g font-size="2.1" fill="#840000">
<text x="193.8" y="48.6" transform="rotate(-90 193.8 48.6)">3.3V_CP</text>
<text x="317.6" y="54.1">3.3V_PORTA</text>
<text x="239.5" y="68.9" transform="rotate(-90 239.5 68.9)">CP_VDDANA</text>
<text x="350.6" y="70.6">3.3V_PORTA</text>
<text x="120.1" y="99.8">3.3V_CP</text>
<text x="317.6" y="99.8">3.3V_PORTB</text>
<text x="350.6" y="116.3">3.3V_PORTB</text>
<text x="41.4" y="122.7">3.3V_CP</text>
<text x="119.5" y="120.1">SAM_RESET</text>
<text x="224.6" y="121.4">SERCOM0</text>
<text x="282.9" y="125.2">3.3V_CP</text>
<text x="186.1" y="126.5">CORTEX</text>
<text x="187" y="136.7">USB</text>
<text x="224.6" y="134.1">SERCOM2</text>
<text x="77.1" y="140.5">MT_TMS</text>
<text x="33.8" y="148.9" transform="rotate(-90 33.8 148.9)">3.3V_CP</text>
<text x="77.1" y="145.5">MT_TDI</text>
<text x="111.7" y="145.5">PORST</text>
<text x="224.6" y="146.8">SERCOM4</text>
<text x="310.8" y="148.1">CP_BRIDGE_MOSI</text>
<text x="77.1" y="150.6">SWDIO</text>
<text x="77.1" y="155.7">SWCLK</text>
<text x="144.6" y="155.7">PORT_A_PWR_EN</text>
<text x="186.6" y="154.4">GPIO</text>
<text x="310.8" y="153.2">CP_BRIDGE_SCK</text>
<text x="360.2" y="155.7">3.3V_CP</text>
<text x="144.6" y="159.5">PORT_B_PWR_EN</text>
<text x="224.6" y="159.5">SERCOM1</text>
<text x="310.8" y="158.2">CP_BRIDGE_CS</text>
<text x="54.3" y="163.3">SAM_RESET</text>
<text x="111.6" y="167.1">FLASH_CS</text>
<text x="145" y="163.3">MT_PWR_EN</text>
<text x="310.8" y="163.3">CP_BRIDGE_MISO</text>
<text x="224.6" y="172.2">SERCOM3</text>
<text x="310.8" y="168.4">CP_BRIDGE_SDA</text>
<text x="310.8" y="173.5">CP_BRIDGE_SCL</text>
<text x="185.3" y="178.6">XTAL32</text>
<text x="310.8" y="178.6">CP_BRIDGE_SAM_TX</text>
<text x="224.6" y="184.9">SERCOM5</text>
<text x="272.2" y="183.6">18V_EN</text>
<text x="310.8" y="183.6">CP_BRIDGE_SAM_RX</text>
<text x="312.8" y="244.1">CC-BY-SA or Solderpad, at your option.</text>
<text x="312.8" y="250.1">Technical Machine</text>
<text x="312.8" y="247.1">Copyright 2015 Technical Machine Inc.</text>
<text x="312.8" y="255.8">File: tessel-v2-coprocessor.sch</text>
<text x="312.8" y="253.1">Sheet: /COPROCESSOR/</text>
<text x="312.8" y="263.2">Size: B</text>
<text x="334.8" y="263.2">Date: 2015-06-20</text>
<text x="397.8" y="263.2">Rev: TM-T2-04</text>
<text x="312.8" y="266">KiCad E.D.A. kicad 4.0.1-stable</text>
<text x="397.8" y="266">Id: 4/9</text>
</g>
<text font-size="2.1" fill="#008400" x="37.8" y="62.2" transform="rotate(-90 37.8 62.2)">SAM_USB_SHELL</text>
<g font-size="1.8" fill="#840000">
<text x="35" y="11.6">1</text>
<text x="85" y="11.6">2</text>
<text x="135" y="11.6">3</text>
<text x="185" y="11.6">4</text>
<text x="235" y="11.6">5</text>
<text x="285" y="11.6">6</text>
<text x="335" y="11.6">7</text>
<text x="385" y="11.6">8</text>
<text x="10.4" y="35.6">A</text>
<text x="420.2" y="35.6">A</text>
<text x="45.2" y="42.9">6</text>
<text x="45.2" y="45.5">7</text>
<text x="68.1" y="42.9">1</text>
<text x="68.1" y="45.5">2</text>
<text x="44.8" y="53.1">10</text>
<text x="45.2" y="48">8</text>
<text x="45.2" y="50.5">9</text>
<text x="68.1" y="48">3</text>
<text x="68.1" y="50.5">4</text>
<text x="68.1" y="53.1">5</text>
<text x="44.8" y="55.6">11</text>
<text x="86.1" y="55.1" transform="rotate(-90 86.1 55.1)">1</text>
<text x="98.8" y="55.1" transform="rotate(-90 98.8 55.1)">1</text>
<text x="111.5" y="55.1" transform="rotate(-90 111.5 55.1)">1</text>
<text x="86.1" y="62.7" transform="rotate(-90 86.1 62.7)">2</text>
<text x="98.8" y="62.7" transform="rotate(-90 98.8 62.7)">2</text>
<text x="111.5" y="62.7" transform="rotate(-90 111.5 62.7)">2</text>
<text x="372.9" y="68.3">1</text>
<text x="372.9" y="70.9">2</text>
<text x="372.9" y="73.4">3</text>
<text x="372.9" y="75.9">4</text>
<text x="372.9" y="78.5">5</text>
<text x="372.9" y="81">6</text>
<text x="372.9" y="83.6">7</text>
<text x="10.4" y="85.6">B</text>
<text x="372.9" y="86.1">8</text>
<text x="372.9" y="88.6">9</text>
<text x="420.2" y="85.6">B</text>
<text x="372.4" y="91.2">10</text>
<text x="372.9" y="114">1</text>
<text x="372.9" y="116.6">2</text>
<text x="372.9" y="119.1">3</text>
<text x="372.9" y="121.7">4</text>
<text x="372.9" y="124.2">5</text>
<text x="372.9" y="126.7">6</text>
<text x="372.9" y="129.3">7</text>
<text x="372.9" y="131.8">8</text>
<text x="10.4" y="135.6">C</text>
<text x="372.4" y="136.9">10</text>
<text x="372.9" y="134.4">9</text>
<text x="420.2" y="135.6">C</text>
<text x="37" y="152.1">1</text>
<text x="37" y="154.7">3</text>
<text x="45.9" y="152.1">2</text>
<text x="45.9" y="154.7">4</text>
<text x="37" y="157.2">5</text>
<text x="37" y="159.8">7</text>
<text x="45.9" y="157.2">6</text>
<text x="45.9" y="159.8">8</text>
<text x="37" y="162.3">9</text>
<text x="45.4" y="162.3">10</text>
<text x="10.4" y="185.6">D</text>
<text x="420.2" y="185.6">D</text>
<text x="202.9" y="196.5" transform="rotate(-90 202.9 196.5)">49</text>
<text x="10.4" y="235.6">E</text>
<text x="420.2" y="235.6">E</text>
<text x="35" y="269">1</text>
<text x="85" y="269">2</text>
<text x="135" y="269">3</text>
<text x="185" y="269">4</text>
<text x="235" y="269">5</text>
<text x="285" y="269">6</text>
<text x="335" y="269">7</text>
<text x="385" y="269">8</text>
</g>
<g font-size="1.8" fill="#008484">
<text x="49.3" y="43.8">Shell</text>
<text x="49.3" y="46.4">Shell</text>
<text x="60.1" y="43.8">VBUS</text>
<text x="49.3" y="48.9">Shell</text>
<text x="49.3" y="51.4">Shell</text>
<text x="49.3" y="54">Shell</text>
<text x="61.1" y="54">GND</text>
<text x="62.7" y="48.9">D+</text>
<text x="63.2" y="51.4">ID</text>
<text x="49.3" y="56.5">Shell</text>
<text x="83.3" y="65.3" transform="rotate(-90 83.3 65.3)">CV0402VT6030T</text>
<text x="90.9" y="60.5" transform="rotate(-90 90.9 60.5)">D401</text>
<text x="96" y="65.3" transform="rotate(-90 96 65.3)">CV0402VT6030T</text>
<text x="103.6" y="60.5" transform="rotate(-90 103.6 60.5)">D403</text>
<text x="108.7" y="65.3" transform="rotate(-90 108.7 65.3)">CV0402VT6030T</text>
<text x="116.3" y="60.5" transform="rotate(-90 116.3 60.5)">D404</text>
<text x="292.7" y="65.6" transform="rotate(-90 292.7 65.6)">D402</text>
<text x="297.7" y="65.9" transform="rotate(-90 297.7 65.9)">BLUE</text>
<text x="376.9" y="69.2">GND</text>
<text x="376.9" y="71.8">3V3</text>
<text x="376.9" y="74.3">SCL</text>
<text x="376.9" y="76.8">SDA</text>
<text x="376.9" y="79.4">CLK</text>
<text x="376.9" y="81.9">MISO</text>
<text x="376.9" y="84.5">MOSI</text>
<text x="376.9" y="87">G1/TX</text>
<text x="376.9" y="89.5">G2/RX</text>
<text x="376.9" y="92.1">G3</text>
<text x="376.9" y="114.9">GND</text>
<text x="376.9" y="117.5">3V3</text>
<text x="376.9" y="120">SCL</text>
<text x="376.9" y="122.6">SDA</text>
<text x="376.9" y="125.1">CLK</text>
<text x="376.9" y="127.6">MISO</text>
<text x="376.9" y="130.2">MOSI</text>
<text x="376.9" y="132.7">G1/TX</text>
<text x="376.9" y="135.3">G2/RX</text>
<text x="376.9" y="137.8">G3</text>
<text x="40" y="150.4">J401</text>
<text x="34.2" y="165.7">CONN_02X05 DNP</text>
<text x="352.7" y="172">SW401</text>
<text x="351.2" y="177.9">SW_PUSH</text>
<text x="203.8" y="192" transform="rotate(-90 203.8 192)">PAD</text>
</g>
<g font-size="1.4" fill="#008484">
<text x="216.3" y="65.1" transform="rotate(-90 216.3 65.1)">L401</text>
<text x="220.1" y="65.2" transform="rotate(-90 220.1 65.2)">10uH</text>
<text x="333.8" y="65.2" transform="rotate(-90 333.8 65.2)">R418</text>
<text x="335.7" y="65.4" transform="rotate(-90 335.7 65.4)">4.7kR</text>
<text x="341.5" y="65.2" transform="rotate(-90 341.5 65.2)">R419</text>
<text x="343.3" y="65.4" transform="rotate(-90 343.3 65.4)">4.7kR</text>
<text x="38.4" y="71.6">C401</text>
<text x="38.6" y="76.3">100pF</text>
<text x="48.9" y="75.7" transform="rotate(-90 48.9 75.7)">100kR</text>
<text x="50.7" y="75.3" transform="rotate(-90 50.7 75.3)">R401</text>
<text x="140" y="81.7">C403</text>
<text x="150.1" y="81.7">C405</text>
<text x="160.3" y="81.7">C406</text>
<text x="170.5" y="81.7">C407</text>
<text x="180.6" y="81.7">C408</text>
<text x="190.8" y="81.7">C412</text>
<text x="228.9" y="81.7">C409</text>
<text x="239" y="81.7">C410</text>
<text x="293.2" y="80.4" transform="rotate(-90 293.2 80.4)">R415</text>
<text x="295" y="80.1" transform="rotate(-90 295 80.1)">1kR</text>
<text x="140.2" y="86.4">100nF</text>
<text x="150.3" y="86.4">100nF</text>
<text x="160.3" y="86.4">1uF</text>
<text x="170.6" y="86.4">100nF</text>
<text x="180.7" y="86.4">10uF</text>
<text x="190.9" y="86.4">10uF</text>
<text x="229" y="86.4">10uF</text>
<text x="239.2" y="86.4">100nF</text>
<text x="138.3" y="110.9" transform="rotate(-90 138.3 110.9)">R406</text>
<text x="140.1" y="110.9" transform="rotate(-90 140.1 110.9)">10kR</text>
<text x="179.9" y="110.9">U401</text>
<text x="333.8" y="110.9" transform="rotate(-90 333.8 110.9)">R417</text>
<text x="335.7" y="111.1" transform="rotate(-90 335.7 111.1)">4.7kR</text>
<text x="341.5" y="110.9" transform="rotate(-90 341.5 110.9)">R420</text>
<text x="343.3" y="111.1" transform="rotate(-90 343.3 111.1)">4.7kR</text>
<text x="181.4" y="119.9">RESET</text>
<text x="201.2" y="117.2" transform="rotate(-90 201.2 117.2)">VDDIN</text>
<text x="206.2" y="119.9" transform="rotate(-90 206.2 119.9)">VDDCORE</text>
<text x="211.3" y="117.2" transform="rotate(-90 211.3 117.2)">VDDIO</text>
<text x="213.9" y="117.2" transform="rotate(-90 213.9 117.2)">VDDIO</text>
<text x="218.9" y="118.8" transform="rotate(-90 218.9 118.8)">VDDANA</text>
<text x="236.8" y="117.3">PA04</text>
<text x="236.8" y="119.9">PA05</text>
<text x="181.4" y="125">PA30</text>
<text x="236.8" y="122.4">PA06</text>
<text x="236.8" y="125">PA07</text>
<text x="181.4" y="127.5">PA31</text>
<text x="236.8" y="130">PA08</text>
<text x="181.4" y="135.1">PA24</text>
<text x="181.4" y="137.7">PA25</text>
<text x="236.8" y="132.6">PA09</text>
<text x="236.8" y="135.1">PA10</text>
<text x="236.8" y="137.7">PA11</text>
<text x="280" y="136.3" transform="rotate(-90 280 136.3)">10kR</text>
<text x="281.9" y="136.3" transform="rotate(-90 281.9 136.3)">R421</text>
<text x="61.8" y="142.2">R402</text>
<text x="61.8" y="140.3">330R</text>
<text x="236.8" y="142.7">PA12</text>
<text x="61.8" y="147.2">R403</text>
<text x="61.8" y="145.4">330R</text>
<text x="132.9" y="147.2">R404</text>
<text x="133.3" y="145.4">22R</text>
<text x="181.4" y="145.3">PA02</text>
<text x="181.4" y="147.8">PA03</text>
<text x="236.8" y="145.3">PA13</text>
<text x="236.8" y="147.8">PA14</text>
<text x="295.5" y="149.8">R407</text>
<text x="295.9" y="147.9">22R</text>
<text x="181.4" y="150.4">PB08</text>
<text x="181.4" y="152.9">PB09</text>
<text x="181.4" y="155.4">PB10</text>
<text x="204.8" y="152.8">SAMD21G17A-MU</text>
<text x="236.8" y="150.4">PA15</text>
<text x="236.8" y="155.4">PA16</text>
<text x="295.5" y="154.9">R408</text>
<text x="295.9" y="153">22R</text>
<text x="181.4" y="158">PB11</text>
<text x="181.4" y="160.5">PA27</text>
<text x="236.8" y="158">PA17</text>
<text x="236.8" y="160.5">PA18</text>
<text x="295.5" y="159.9">R409</text>
<text x="295.9" y="158.1">22R</text>
<text x="133.3" y="167">22R</text>
<text x="181.4" y="163.1">PA28</text>
<text x="236.8" y="163.1">PA19</text>
<text x="295.5" y="165">R410</text>
<text x="295.9" y="163.2">22R</text>
<text x="371.9" y="166.8" transform="rotate(-90 371.9 166.8)">R416</text>
<text x="373.8" y="166.8" transform="rotate(-90 373.8 166.8)">10kR</text>
<text x="132.9" y="168.8">R405</text>
<text x="181.4" y="170.7">PA00</text>
<text x="236.8" y="168.1">PA22</text>
<text x="236.8" y="170.7">PA23</text>
<text x="236.8" y="173.2">PA20</text>
<text x="295.5" y="170.1">R411</text>
<text x="295.9" y="173.3">22R</text>
<text x="295.9" y="168.2">22R</text>
<text x="236.8" y="175.8">PA21</text>
<text x="295.5" y="175.2">R412</text>
<text x="295.9" y="178.4">22R</text>
<text x="181.4" y="185.9">PA01</text>
<text x="236.8" y="185.9">PB22</text>
<text x="236.8" y="180.8">PB02</text>
<text x="236.8" y="183.4">PB03</text>
<text x="295.5" y="185.3">R414</text>
<text x="295.5" y="180.3">R413</text>
<text x="295.9" y="183.5">22R</text>
<text x="371.1" y="183.3">C411</text>
<text x="236.8" y="188.5">PB23</text>
<text x="371.3" y="188">100nF</text>
<text x="122.2" y="193.5">C402</text>
<text x="152.7" y="193.5">C404</text>
<text x="208.8" y="192" transform="rotate(-90 208.8 192)">GND</text>
<text x="211.3" y="192" transform="rotate(-90 211.3 192)">GND</text>
<text x="213.9" y="192" transform="rotate(-90 213.9 192)">GND</text>
<text x="218.9" y="192" transform="rotate(-90 218.9 192)">GNDANA</text>
<text x="122.3" y="198.2">10pF</text>
<text x="152.8" y="198.2">10pF</text>
</g>
<g font-size="1.4" fill="#840000">
<text x="294.4" y="60.7" transform="rotate(-90 294.4 60.7)">2</text>
<text x="294.4" y="67.1" transform="rotate(-90 294.4 67.1)">1</text>
<text x="200.4" y="110" transform="rotate(-90 200.4 110)">44</text>
<text x="205.5" y="110" transform="rotate(-90 205.5 110)">43</text>
<text x="210.6" y="110" transform="rotate(-90 210.6 110)">17</text>
<text x="213.1" y="110" transform="rotate(-90 213.1 110)">36</text>
<text x="218.2" y="109.6" transform="rotate(-90 218.2 109.6)">6</text>
<text x="177" y="119.1">40</text>
<text x="243.1" y="119.1">10</text>
<text x="243.5" y="116.6">9</text>
<text x="177" y="124.2">45</text>
<text x="243.1" y="121.7">11</text>
<text x="243.1" y="124.2">12</text>
<text x="177" y="126.7">46</text>
<text x="243.1" y="129.3">13</text>
<text x="243.1" y="131.8">14</text>
<text x="177" y="134.4">33</text>
<text x="177" y="136.9">34</text>
<text x="243.1" y="134.4">15</text>
<text x="243.1" y="136.9">16</text>
<text x="243.1" y="142">21</text>
<text x="177.4" y="144.5">3</text>
<text x="177.4" y="147.1">4</text>
<text x="177.4" y="149.6">7</text>
<text x="243.1" y="144.5">22</text>
<text x="243.1" y="147.1">23</text>
<text x="243.1" y="149.6">24</text>
<text x="177" y="154.7">19</text>
<text x="177.4" y="152.1">8</text>
<text x="243.1" y="154.7">25</text>
<text x="177" y="157.2">20</text>
<text x="177" y="159.8">39</text>
<text x="243.1" y="157.2">26</text>
<text x="243.1" y="159.8">27</text>
<text x="177" y="162.3">41</text>
<text x="243.1" y="167.4">31</text>
<text x="243.1" y="162.3">28</text>
<text x="177.4" y="169.9">1</text>
<text x="243.1" y="169.9">32</text>
<text x="243.1" y="172.5">29</text>
<text x="243.1" y="175">30</text>
<text x="177.4" y="185.2">2</text>
<text x="243.1" y="185.2">37</text>
<text x="243.1" y="180.1">47</text>
<text x="243.1" y="182.6">48</text>
<text x="243.1" y="187.7">38</text>
<text x="208" y="196.4" transform="rotate(-90 208 196.4)">18</text>
<text x="210.6" y="196.4" transform="rotate(-90 210.6 196.4)">35</text>
<text x="213.1" y="196.4" transform="rotate(-90 213.1 196.4)">42</text>
<text x="218.2" y="196" transform="rotate(-90 218.2 196)">5</text>
</g>
<text font-size="1.1" fill="#008484" x="85.4" y="34.6">+5V</text>
<text font-size="1.1" fill="#840084" x="202.7" y="155.3">tm-kicad-lib:QFN-48-1EP-7mm</text>
</svg>
